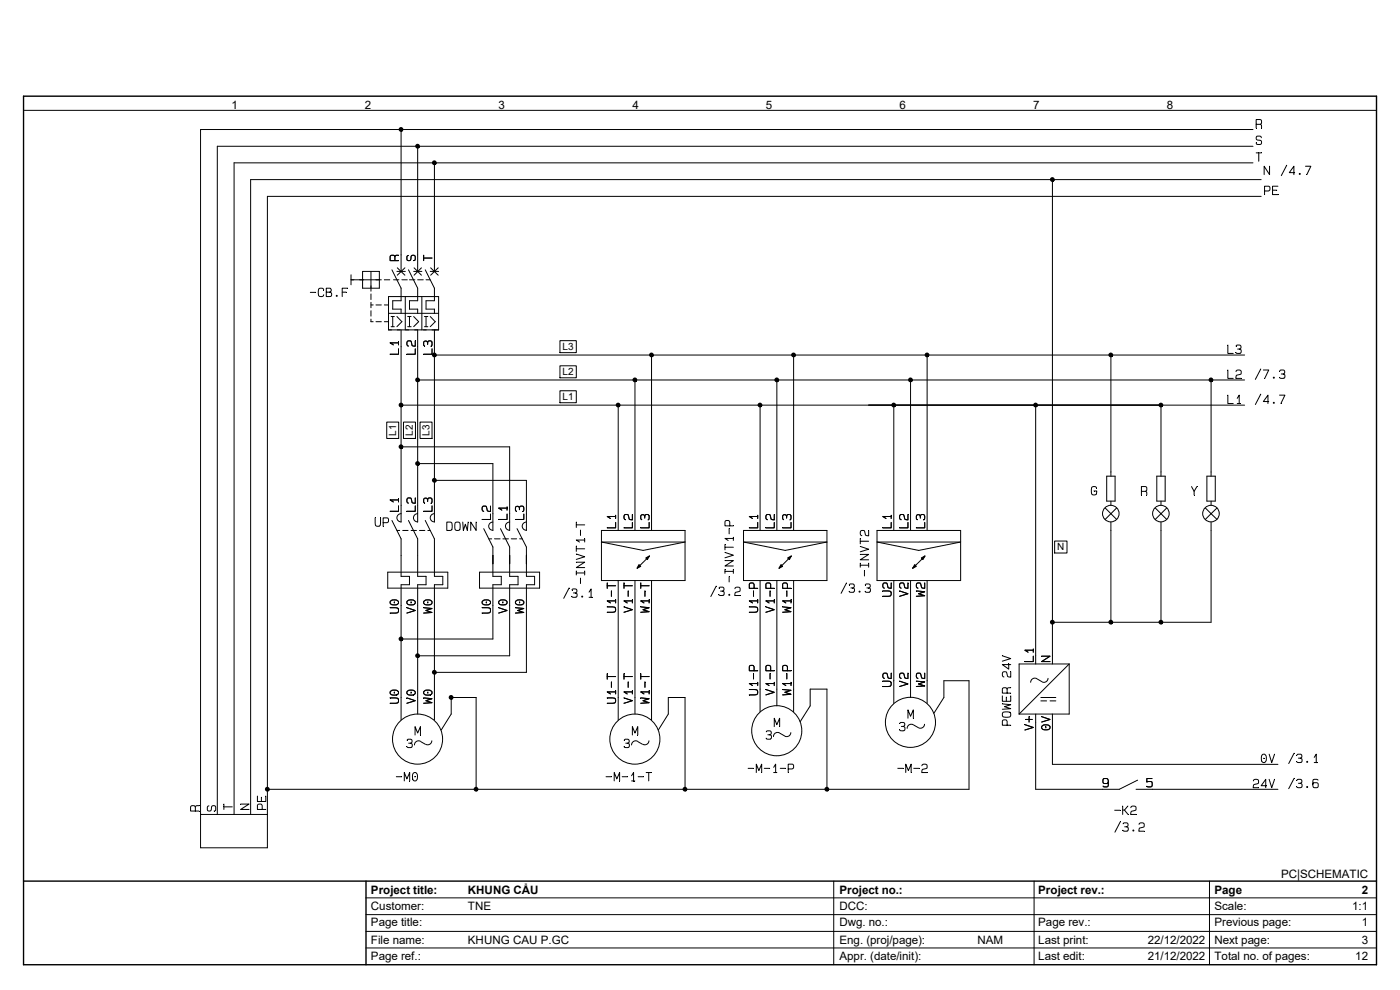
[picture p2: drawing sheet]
<svg xmlns="http://www.w3.org/2000/svg" width="297mm" height="210mm" viewBox="0 0 297 210" stroke-linecap="round" stroke-linejoin="round" font-family="sans-serif">
<path d="M5 20.4h287v184.2h-287zM5 186.9h287M77.6 186.9v17.7" fill="none" stroke="#000" stroke-width=".3"/>
<g fill="none" stroke="#000" stroke-width=".21">
<path d="M5.2 23.4h286.8M85.1 27.5v30.1M88.6 31v26.6M92.2 34.5v23.1M223.3 38.1v102.7M265.8 31h-219.7v141.8M265.8 34.5h-216.1v138.3M265.8 27.5h-223.3v152.3h14.2v-138.1h210.8M266.5 26.4h.8l.3-.2v-.7l-.3-.1h-.8v1.7M266.5 32.4h1.1M267 32.4v1.8M267.3 26.4l.3 .1v.6"/>
<path d="M267.5 38.1h-214.3v134.7M267.6 29.2l-.2-.3h-.6l-.3 .1v.4l.3 .3 .7 .1 .1 .3a.4 .4 0 0 1-.3 .5h-.7l-.1-.3M269.3 35.3v1.7l-1.1-1.7v1.7M271.1 39.5h-1.1v1.8h1.1M273 35.1l-1.2 2.2M274.7 36.6h-1.2l1-1.3v1.7M276.9 35.3h1.2l-.9 1.7M74.5 59.4h6.4M74.5 58.3v2.1M76.9 59.4h.1M76.9 57.6h3.6v3.5h-3.6zM78.7 57.6v4.2"/>
<path d="M81.5 59.4h1.2M83.1 57.2l2 3.9v2.7h-1.8v1.8h1.8v.9M83.5 59.4h1.1M83.8 55.3v-.9l-.2-.2h-.7l-.1 .2v.9h1.7M84.2 57.6h1.8M84.3 56.8l1.6 1.6M84.5 54.1l-.6 .1-.1 .2M85.3 59.4h1.1M85.9 56.8l-1.6 1.6M86.7 54.2l-.3 .2-.1 .6 .2 .2 .3 .1 .4-.3v-.7l.3-.2a.4 .4 0 0 1 .6 .4v.7l-.3 .1M86.7 57.2l1.9 3.9v2.7h-1.7v1.8h1.7v.9M86.9 59.4h1.1"/>
<path d="M87.8 57.6h1.7M87.8 56.8l1.6 1.6M88.6 59.4h1.2M89.4 56.8l-1.6 1.6M89.9 54.1v1.2M89.9 54.7h1.8M90.2 57.2l2 3.9v2.7h-1.8v1.8h1.8v.9M90.4 59.4h.9M91.3 57.6h1.7M91.4 56.8l1.6 1.6M93 56.8l-1.6 1.6M268.3 40.5h.8l.3-.2v-.6l-.3-.2h-.8v1.8"/>
<path d="M270 40.3h.8M65.8 62h1.2M68.7 61.5a.59 .59 0 0 0-.7-.4 .59 .59 0 0 0-.5 .7v.4a.59 .59 0 0 0 .5 .7 .59 .59 0 0 0 .7-.4M69.2 62l.9-.1 .2-.3-.2-.4-.9-.1v1.8h.7a.47 .47 0 0 0 .5-.5 .47 .47 0 0 0-.5-.4M72.6 62h.8M73.7 61.1h-1.1v1.8M78.7 62.4v1.1M78.7 64.1v1.2M78.7 65.9v1.2M78.7 67.7v.5h.5M78.7 64.7h.5M79.8 68.2h1.1"/>
<path d="M79.8 64.7h1.1M81.5 68.2h.9M81.5 64.7h.9M82.4 62.9h10.6v7.1h-10.6zM82.4 66.5h10.6M83 69.3h.7M83 67.1h.7M83.3 67.1v2.2M84.2 67.1l1.1 1.1-1.1 1.1M84.5 74v1.1h-1.7M84.5 72.7h-1.7l.6 .5M84.5 72.5v.7"/>
<path d="M85.1 70v40.7M86 62.9v7.1M86.5 69.3h.7M86.5 67.1h.7M86.9 67.1v2.2M87.8 67.1l1 1.1-1 1.1M88.1 74v1.1h-1.8M88.1 72.3v1.1l-.7-.1-.2-1a.61 .61 0 0 0-.9 .2 .61 .61 0 0 0 .2 .9h.2M88.6 70v40.7M89.5 62.9v7.1M90 69.3h.8M90 67.1h.8"/>
<path d="M90.4 67.1v2.2M90.7 73.1l-.1-.7h-.6l-.1 .8 .2 .2M90.7 72.7l.2-.4h.6l.2 .8-.3 .3M91.3 67.1l1 1.1-1 1.1M91.7 74v1.1h-1.8M92.2 70v40.7M92.2 75.3h171.8M118.8 72.3h3.5v2.5h-3.5zM118.8 77.6h3.5v2.5h-3.5zM138.2 75.3v37.2M168.4 75.3v37.2M196.7 75.3v37.2"/>
<path d="M235.7 75.3v25.7M260.5 73.2v1.8h1.1M260.5 78.5v1.8h1.1M262.2 73.4l.3-.2 .7 .2v.5l-.6 .1M262.2 78.8a.56 .56 0 0 1 .9-.3 .56 .56 0 0 1 0 .9l-.8 .2-.1 .7h1.1M262.9 74l.4 .2v.6l-.7 .2-.4-.2M267.5 78.3l-1.2 2.2M268 78.5h1.2l-.9 1.8M271.5 78.7l.2-.2 .8 .2v.5l-.7 .1M272.2 79.3l.3 .2v.6l-.7 .2-.4-.2M82 89.5h2.6v3.5h-2.6zM85.1 85.9h178.9"/>
<path d="M85.1 94.8h23v17.7M85.6 89.5h2.5v3.5h-2.5zM88.6 80.6h175.4M88.6 98.3h16v14.2M89.1 89.5h2.6v3.5h-2.6zM118.8 82.9h3.5v2.5h-3.5zM131.1 85.9v26.6M134.7 80.6v31.9M161.2 85.9v26.6M164.8 80.6v31.9M189.6 85.9v26.6M193.2 80.6v31.9"/>
<path d="M219.7 85.9v54.9M246.3 85.9v15.1M256.9 80.6v20.4M260.5 83.8v1.8h1.1M262.5 84.5l.4-.7v1.8M262.5 85.6h.6M267.5 83.6l-1.2 2.2M269.2 85.2h-1.2l1-1.4v1.8M271.4 83.8h1.2l-.9 1.8M79.6 109.9v1.4l.4 .3 .6-.1 .1-1.6M81.3 110.9h.8l.3-.2v-.7l-.3-.1h-.8v1.7M83.1 110.4l2 3.9v8h1.8v1.7h-1.8v28.7"/>
<path d="M84.2 112.5h.6M84.5 107.3v1.2h-1.7M84.5 106h-1.7l.6 .5M84.5 105.8v.7M85.1 109a.87 .87 0 0 0-.9 .8 .87 .87 0 0 0 .9 .9M85.4 112.5h1.2M86.7 110.4l1.9 3.9v8h1.8v1.7h-1.8v27.5M87.2 112.5h1.1M88.1 107.3v1.2h-1.8M88.1 105.6v1.2l-.7-.2-.2-.9a.61 .61 0 0 0-.9 .2 .61 .61 0 0 0 .2 .8h.2M88.6 109a.87 .87 0 0 0-.9 .8 .87 .87 0 0 0 .9 .9M89 112.5h1.1"/>
<path d="M90.2 110.4l2 3.9v8h1.7v1.7h-1.7v28.7M90.7 106.4l-.1-.7h-.6l-.1 .8 .2 .2M90.7 106l.2-.3h.6l.2 .7-.3 .4M90.8 112.5h.5M91.7 107.3v1.2h-1.8M92.2 109a.87 .87 0 0 0-.9 .8 .87 .87 0 0 0 .9 .9M92.2 101.9h19.5v10.6M94.8 110.7h.7l.3 .2 .1 .9-.1 .6-.1 .1h-.9zM96.6 110.9l.3-.2 .6 .2 .1 .9-.1 .6-.1 .1h-.5l-.3-.1zM98.2 110.7l.1 1.8 .4-1.3 .4 1.3 .2-1.8M101 110.7v1.8l-1.1-1.8v1.8M102.6 112.1l2 3.9v6.3h1.7v1.7h-1.7v11.6h-19.5"/>
<path d="M103.7 114.3h.6M104.1 109.1v1.1h-1.8M104.1 107.4v1.1l-.7-.2-.3-.9a.61 .61 0 0 0-.8 .2 .61 .61 0 0 0 .1 .8l.2 .1M104.6 110.7a.87 .87 0 0 0-.9 .9 .87 .87 0 0 0 .9 .9M104.9 114.3h1.2M106.2 112.1l1.9 3.9v6.3h1.8v1.7h-1.8v15.1h-19.5M106.7 114.3h1.2M107.6 109.1v1.1h-1.8M107.6 107.8h-1.8l.7 .4M107.6 107.5v.7M108.1 110.7a.87 .87 0 0 0-.9 .9 .87 .87 0 0 0 .9 .9M108.5 114.3h1.1"/>
<path d="M109.7 112.1l2 3.9v6.3h1.7v1.7h-1.7v18.6h-19.5M110.2 108.1l-.2-.7h-.5l-.2 .8 .3 .3M110.2 107.7l.2-.3h.6l.1 .7-.2 .4M110.2 114.3h.6M111.1 109.1v1.1h-1.8M111.7 110.7a.87 .87 0 0 0-.9 .9 .87 .87 0 0 0 .9 .9M122.3 119.3h1.7l-1.7 1.1h1.7M122.3 117.5l1.7 .6-1.7 .6M122.3 110.7v1.2M122.3 115.8v1.2M122.3 116.4h1.7M122.3 111.3h1.7"/>
<path d="M123.1 112.4v1.2M124 114.6h-1.7l.6 .4M124 114.3v.7M127.6 112.5h17.7v10.6h-17.7zM127.6 115h17.7l-8.9 1.8zM130.6 110.8v1.2h-1.8M130.6 109.6h-1.8l.7 .4M130.6 109.3v.7M134.2 110.8v1.2h-1.8M134.2 109.1v1.2l-.7-.2-.3-.9a.61 .61 0 0 0-.8 .2 .61 .61 0 0 0 .1 .8h.2M136.8 109.9l-.2-.7h-.5l-.2 .8 .2 .2M136.8 109.5l.1-.3h.6l.2 .7-.2 .4"/>
<path d="M137.7 110.8v1.2h-1.8M137.7 118l-2.5 2.5M153.8 118.9h1.8l-1.8 1.2h1.8M153.8 117.2l1.8 .6-1.8 .5M153.8 115.5v1.1M153.8 116.1h1.8M154.7 112.1v1.1M154.8 111.5v-.8l-.2-.3h-.6l-.2 .3v.8h1.8M155.6 114.2h-1.8l.7 .4M155.6 114v.6M157.7 112.5h17.7v10.6h-17.7zM157.7 115h17.7l-8.8 1.8z"/>
<path d="M160.7 110.8v1.2h-1.7M160.7 109.6h-1.7l.6 .4M160.7 109.3v.7M164.3 110.8v1.2h-1.8M164.3 109.1v1.2l-.7-.2-.3-.9a.61 .61 0 0 0-.8 .2 .61 .61 0 0 0 .1 .8h.2M166.9 109.9l-.2-.7h-.5l-.2 .8 .2 .2M166.9 109.5l.1-.3h.6l.2 .7-.2 .4M167.8 110.8v1.2h-1.8M167.8 118l-2.4 2.5M182.5 117.6h1.8l-1.8 1.1h1.8M182.5 115.9l1.8 .6-1.8 .6M182.5 114.2v1.2"/>
<path d="M182.5 119.5v.8M182.5 119.9h1.8M182.5 114.8h1.8M184.3 112.5v1.2l-.7-.2-.3-.9a.61 .61 0 0 0-.8 .2 .61 .61 0 0 0 .2 .8h.1M184.3 119.5v.8M186.1 112.5h17.7v10.6h-17.7zM186.1 115h17.7l-8.9 1.8zM189.1 110.8v1.2h-1.8M189.1 109.6h-1.8l.7 .4M189.1 109.3v.7M192.6 110.8v1.2h-1.8M192.6 109.1v1.2l-.7-.2-.2-.9a.61 .61 0 0 0-.8 .2 .61 .61 0 0 0 .1 .8h.2"/>
<path d="M195.2 109.9l-.1-.7h-.5l-.2 .8 .2 .2M195.2 109.5l.2-.3h.6l.2 .7-.2 .4M196.2 110.8v1.2h-1.8M196.2 118l-2.5 2.5M223.7 114.8h2.7v2.5h-2.7zM232.6 103.5l-.4-.3-.6 .2v1.4a.64 .64 0 0 0 .8 .1 .64 .64 0 0 0 .3-.8h-.6M234.4 107.7l2.5 2.5M234.8 101h1.8v5.3h-1.8zM235.7 106.3v.9M235.7 110.7v21.3M236.9 107.7l-2.5 2.5M242.1 104.2h.9l.2-.1v-.7l-.2-.2h-.9v1.8"/>
<path d="M243 104.2l.2 .2 .1 .6M245.1 107.7l2.4 2.5M245.4 101h1.8v5.3h-1.8zM246.3 106.3v.9M246.3 110.7v21.3M247.5 107.7l-2.4 2.5M252.8 103.2l.5 1v.8M253.9 103.2l-.6 1M255.7 107.7l1.2 1.3M256 101h1.8v5.3h-1.8zM256.9 106.3v.9M256.9 110.7v21.3h-33.6"/>
<path d="M256.9 109l-1.2 1.2M256.9 109l1.3 1.2M258.2 107.7l-1.3 1.3M82.3 121.4h12.7v3.4h-12.7zM82.8 128.9h1.4l.3 .4-.1 .7h-1.6M82.8 127.6a1.18 1.18 0 0 1 1.7 .1v.2a1.11 1.11 0 0 1-1.7 0zM83.7 127.7v.2M86.3 128.9l1.8 .6-1.8 .5M86.4 127.6a1.18 1.18 0 0 1 1.7 .1v.2a1.11 1.11 0 0 1-1.8 0zM87.2 127.7v.2M89.9 128.9l1.8 .2-1.4 .4 1.4 .4-1.8 .1M89.9 127.6a1.18 1.18 0 0 1 1.8 .1v.2a1.11 1.11 0 0 1-1.8 0z"/>
<path d="M90.8 127.7v.2M101.7 121.4h12.8v3.4h-12.8zM102.3 128.9h1.4l.4 .4-.2 .7h-1.6M102.3 127.6a1.18 1.18 0 0 1 1.8 .1v.2a1.11 1.11 0 0 1-1.8 0zM103.2 127.7v.2M105.8 128.9l1.8 .6-1.8 .5M105.8 127.6a1.18 1.18 0 0 1 1.8 .1v.2a1.11 1.11 0 0 1-1.8 0zM106.7 127.7v.2M109.3 128.9l1.8 .2-1.3 .4 1.3 .4-1.8 .1M109.4 127.6a1.18 1.18 0 0 1 1.7 .1v.2a1.11 1.11 0 0 1-1.8 0zM110.2 127.7v.2M120.7 124.7l-1.1 2.2"/>
<path d="M121.3 125.1l.3-.2 .7 .2v.5l-.6 .2M122 125.8l.4 .1v.6l-.7 .2-.4-.2M122.3 121.1v.9M122.3 121.5h1.7M123.1 122.6v1.2M124 121.1v.9M125 125.6l.4-.7v1.8M125 126.7h.6M128.8 128.7l1.5 .1 .3 .4-.2 .6-1.6 .1M128.8 123.7v1.1M128.8 124.2h1.8M129.7 125.3v1.2"/>
<path d="M130.6 127.5h-1.8l.7 .4M130.6 127.2v.7M131.1 123.1v29.6M132.4 128.7l1.8 .6-1.8 .6M132.4 123.7v1.1M132.4 124.2h1.8M133.3 125.3v1.2M134.2 127.5h-1.8l.7 .4M134.2 127.2v.7M134.7 123.1v28.4M135.9 128.7l1.8 .2-1.3 .4 1.3 .5-1.8 .1M135.9 123.7v1.1"/>
<path d="M135.9 124.2h1.8M136.8 125.3v1.2M137.7 127.5h-1.8l.7 .4M137.7 127.2v.7M138.2 123.1v29.6M151.9 124.3l-1.1 2.2M152.5 124.8l.3-.3 .7 .2v.5l-.6 .2M153.2 125.4l.4 .2v.6l-.7 .1-.4-.2M153.8 120.8v.8M153.8 121.2h1.8M154.7 122.3v1.1M155.6 120.8v.8"/>
<path d="M155.9 124.9a.56 .56 0 0 1 .9-.3 .56 .56 0 0 1 0 .9l-.8 .1-.1 .7h1.1M159 128.7l1.4 .1 .3 .4-.1 .6-1.6 .1M159.9 125.3v1.2M160 124.8v-.8l-.2-.3h-.7l-.1 .3v.8h1.7M160.7 127.5h-1.7l.6 .4M160.7 127.2v.7M161.2 123.1v27.9M162.5 128.7l1.8 .6-1.8 .6M163.4 125.3v1.2M163.5 124.8v-.8l-.2-.3h-.7l-.1 .3v.8h1.8M164.3 127.5h-1.8l.7 .4M164.3 127.2v.7"/>
<path d="M164.8 123.1v26.6M166 128.7l1.8 .2-1.3 .4 1.3 .5-1.8 .1M166.9 125.3v1.2M167 124.8v-.8l-.1-.3h-.7l-.2 .3v.8h1.8M167.8 127.5h-1.8l.7 .4M167.8 127.2v.7M168.4 123.1v27.9M179.6 123.7l-1.2 2.2M180.2 124.1l.2-.2 .8 .1v.5l-.7 .2M180.9 124.7l.3 .2v.6l-.7 .1-.4-.2M183.4 121v1.2M183.6 124.1l.2-.2 .8 .1v.5l-.7 .2"/>
<path d="M184.3 124.7l.3 .2v.6l-.7 .1-.4-.2M187.3 125.3l1.4 .1 .4 .4-.2 .6-1.6 .1M189.1 123.7v1.1l-.7-.2-.3-.9a.61 .61 0 0 0-.8 .2 .61 .61 0 0 0 .2 .8l.1 .1M189.6 123.1v26.1M190.8 125.3l1.8 .6-1.8 .6M192.6 123.7v1.1l-.7-.2-.2-.9a.61 .61 0 0 0-.8 .2 .61 .61 0 0 0 .1 .8l.2 .1M193.2 123.1v24.9M194.4 125.3l1.8 .2-1.3 .4 1.3 .5-1.8 .1M196.2 123.7v1.1l-.7-.2-.3-.9a.61 .61 0 0 0-.8 .2 .61 .61 0 0 0 .2 .8l.1 .1M196.7 123.1v26.1M212.6 139.1l1.8 .6-1.8 .6M219.2 139.2v1.1h-1.8"/>
<path d="M219.2 137.9h-1.8l.7 .4M219.2 137.7v.6M221 139.2h1.8l-1.8 1.1h1.8M82.8 148l1.4 .1 .3 .4-.1 .6-1.6 .1M82.8 146.7a1.18 1.18 0 0 1 1.7 .1v.2a1.11 1.11 0 0 1-1.7 0zM83.7 146.8v.2M86.3 148l1.8 .6-1.8 .6M86.4 146.7a1.18 1.18 0 0 1 1.7 .1v.2a1.11 1.11 0 0 1-1.8 0zM86.4 157l.2-.2 .8 .2v.5l-.7 .1M87.1 157.6l.3 .2v.6l-.7 .2-.4-.2M87.2 146.8v.2M88.1 155.9v-1.8l.5 1.4 .6-1.4v1.8"/>
<path d="M89.2 157.3a.87 .87 0 0 0-1.3 .7M89.3 157.4l.9 .5M89.9 148l1.8 .2-1.4 .4 1.4 .5-1.8 .1M89.9 146.7a1.18 1.18 0 0 1 1.8 .1v.2a1.11 1.11 0 0 1-1.8 0zM90.8 146.8v.2M91.6 157.1a.87 .87 0 0 1-1.3 .8M93.6 154.9l2.1-3.4v-3.5h5.3v19.4M128.8 148l1.5 .1 .3 .4-.2 .6-1.6 .1M128.8 142.9v1.2M128.8 143.5h1.8M129.7 144.7v1.1M130.6 146.8h-1.8l.7 .4"/>
<path d="M130.6 146.5v.7M132.4 148l1.8 .6-1.8 .6M132.4 143.5h1.8M132.4 142.9v1.2M132.4 157l.3-.2 .7 .2v.5l-.6 .1M133.1 157.6l.4 .2v.6l-.7 .2-.4-.2M133.3 144.7v1.1M134.2 146.8h-1.8l.7 .4M134.2 155.9v-1.8l.5 1.4 .6-1.4v1.8M134.2 146.5v.7M135.3 157.3a.87 .87 0 0 0-1.3 .7M135.4 157.4l.9 .5"/>
<path d="M135.9 148l1.8 .2-1.3 .4 1.3 .5-1.8 .1M135.9 143.5h1.8M135.9 142.9v1.2M136.8 144.7v1.1M137.7 157.1a.87 .87 0 0 1-1.3 .8M137.7 146.8h-1.8l.7 .4M137.7 146.5v.7M139.7 154.9l2.1-3.4v-3.5h3.5v19.4M159 146.3h1.4l.3 .4-.1 .6-1.6 .1M159.9 142.9v1.1M160 142.3v-.9l-.2-.2h-.7l-.1 .2v.9h1.7M160.7 145h-1.7l.6 .4"/>
<path d="M160.7 144.7v.7M162.5 146.3l1.8 .6-1.8 .5M162.6 155.2l.2-.2 .8 .2v.5l-.7 .2M163.3 155.9l.3 .1v.6l-.7 .2-.4-.2M163.4 142.9v1.1M163.5 142.3v-.9l-.2-.2h-.7l-.1 .2v.9h1.8M164.3 145h-1.8l.7 .4M164.3 154.1v-1.7l.5 1.3 .6-1.3v1.7M164.3 144.7v.7M165.4 155.5a.87 .87 0 0 0-1.3 .8M165.5 155.6l.9 .5M166 146.3l1.8 .1-1.3 .5 1.3 .4-1.8 .1"/>
<path d="M166.9 142.9v1.1M167 142.3v-.9l-.1-.2h-.7l-.2 .2v.9h1.8M167.8 155.4a.87 .87 0 0 1-1.3 .8M167.8 145h-1.8l.7 .4M167.8 144.7v.7M169.8 153.1l2.1-3.4v-3.5h3.5v21.2M187.3 144.5h1.4l.4 .4-.2 .6-1.6 .1M189.1 142.8v1.1l-.7-.1-.3-1a.61 .61 0 0 0-.8 .2 .61 .61 0 0 0 .2 .8l.1 .1M190.8 144.5l1.8 .6-1.8 .5M190.9 153.5l.2-.3 .8 .2v.5l-.7 .2M191.6 154.1l.3 .2v.6l-.7 .1-.4-.2M192.6 142.8v1.1l-.7-.1-.2-1a.61 .61 0 0 0-.8 .2 .61 .61 0 0 0 .1 .8l.2 .1"/>
<path d="M192.6 152.4v-1.8l.6 1.3 .6-1.3v1.8M193.7 153.7a.87 .87 0 0 0-1.3 .8M193.8 153.8l.9 .5M194.4 144.5l1.8 .2-1.3 .4 1.3 .4-1.8 .1M196.1 153.6a.87 .87 0 0 1-1.3 .8M196.2 142.8v1.1l-.7-.1-.3-1a.61 .61 0 0 0-.8 .2 .61 .61 0 0 0 .2 .8l.1 .1M198.1 151.3l2.1-3.3v-3.6h5.4v23h-148.9M212.6 149.3l1.8 .2-1.3 .4 1.3 .4-1.8 .2M212.6 147.6v1.2h1.8v-1.2M212.8 151.1h1.4l.2 .3v.5l-.2 .2h-.5h-.9l-.2-.4zM213.5 147.9v.9M213.7 153.8v-.8l-.2-.3h-.7l-.2 .3v.8h1.8"/>
<path d="M213.7 147v-.8l-.2-.3h-.7l-.2 .3v.8h1.8M214 140.8v1.1l-1.4-.9h1.8M214.4 145.9h-.6l-.1 .3M214.4 142.5v1.1l-.7-.1-.2-1a.61 .61 0 0 0-.8 .2 .61 .61 0 0 0 .1 .9h.2M217.4 153.7l1.8 .6-1.8 .6M217.6 152.6h1.4M218.3 152v1.2M219.7 151.5v15.9h17.7l3.9-1.9M220 144a.87 .87 0 0 0-1.3 .7M220.1 144.1l.9 .5M220.8 148h3.2M220.8 148.7h1.2"/>
<path d="M221 152l1.8 .6-1.8 .6M221 154.1a1.18 1.18 0 0 1 1.8 .1v.2a1.11 1.11 0 0 1-1.8 0zM221.9 154.2v.2M222.3 143.9a.87 .87 0 0 1-1.2 .7M222.8 148.7h1.2M223.3 151.5v10.6h47.8M226.8 140.8h-10.6v10.7M226.8 140.8v10.7h-10.6M226.8 140.8l-10.6 10.7M269.2 160l.6 1.8 .6-1.8M274.5 159.8l-1.1 2.2M41.4 172v-.8l-.1-.3h-.7l-.2 .3v.8h1.8"/>
<path d="M42.2 170.9h-.6l-.2 .3M42.5 172.8h14.2M44.3 170.9l-.3 .2v.6l.2 .3h.3l.3-.3 .1-.6 .3-.2a.4 .4 0 0 1 .6 .3l-.1 .7-.3 .1M47.5 170.6v1.1M47.5 171.2h1.8M51.1 170.6h1.7l-1.7 1.1h1.7M54.6 168.9v1.1h1.8v-1.1M55.5 169.1v.9M55.6 171.7v-.8l-.1-.3h-.7l-.2 .3v.8h1.8M84.1 164.8h1.1M85.8 165.7v-1.8l.5 1.3 .6-1.3v1.8M87.6 164.1l.3-.2a.91 .91 0 0 1 .7 .6 .91 .91 0 0 1-.2 .9l-.3 .3-.3-.1a1.4 1.4 0 0 1-.2-1.5z"/>
<path d="M87.9 164.8h.2M128.6 164.8h1.1M130.3 165.7v-1.8l.6 1.3 .5-1.3v1.8M132 164.8h1.1M134 164.5l.4-.6v1.8M134 165.7h.7M135.4 164.8h1.1M137.1 163.9h1.1M137.6 163.9v1.8M158.7 163h1.2M160.4 163.9v-1.8l.6 1.3 .6-1.3v1.8M162.1 163h1.2"/>
<path d="M164.1 162.8l.4-.7v1.8M164.1 163.9h.7M165.5 163h1.2M167.2 163.1h.9l.2-.2v-.6l-.2-.2h-.9v1.8M190.5 163h1.1M192.2 163.9v-1.8l.5 1.3 .6-1.3v1.8M193.8 163h1.2M195.6 162.4a.56 .56 0 0 1 .8-.3 .56 .56 0 0 1 .1 .9l-.8 .2-.2 .7h1.2M235.1 165.9l-.3 .3-.8-.2 .1-.8h.8a1.64 1.64 0 0 1 .2 1.6l-.3 .1-.8-.1M236.5 171.9h1.1M237.7 174.3l-1.2 2.2M238.2 171.8h.3l.8 1"/>
<path d="M238.2 171v1.8M238.3 174.8l.2-.3 .8 .2v.5l-.7 .2M239 175.4l.3 .2v.5l-.7 .2-.4-.2M239.3 171l-.8 .8M239.9 171.3a.56 .56 0 0 1 .9-.3 .56 .56 0 0 1 0 .9l-.8 .2-.1 .7h1.1M241 167.4h30.1M241.6 174.9a.56 .56 0 0 1 .9-.3 .56 .56 0 0 1 0 .9l-.7 .1-.2 .7h1.1M244.4 165.1h-1.1v.8l.8-.1 .3 .1v.3l-.1 .7-1-.1M265.9 165.7a.56 .56 0 0 1 .9-.4 .56 .56 0 0 1 0 .9l-.8 .2-.1 .7h1.1M267.7 160.2l.3-.2a.91 .91 0 0 1 .7 .6 .91 .91 0 0 1-.2 .9l-.3 .3-.3-.1a1.4 1.4 0 0 1-.2-1.5zM268 160.9h.2M268.7 166.7h-1.2l1-1.4v1.8"/>
<path d="M269.2 165.3l.6 1.8 .6-1.8M274.5 165.1l-1.1 2.2M275.1 165.5l.3-.2 .7 .2v.5l-.6 .2M275.1 160.2l.3-.2 .7 .1v.6l-.6 .1M275.8 166.2l.4 .1v.6l-.7 .2-.4-.2M275.8 160.8l.4 .2v.6l-.7 .2-.4-.3M278.8 160.7l.4-.7v1.8M278.8 161.8h.7M279.6 165.5l-.3-.2-.7 .2a1.79 1.79 0 0 0 .1 1.5h.8l.2-.6-.4-.4-.7 .1-.1 .3M77.6 194h214.2M77.6 197.6h214.2M77.6 190.5h214.4"/>
<path d="M176.9 186.9v17.7M219.4 186.9v17.7M256.6 186.9v17.7M77.6 201.1h214.2"/>
<circle cx="275.7" cy="36.9" r=".11"/>
<circle cx="71.4" cy="62.8" r=".11"/>
<circle cx="270.2" cy="85.5" r=".11"/>
<circle cx="270.2" cy="80.1" r=".11"/>
<circle cx="235.6" cy="108.9" r="1.76"/>
<circle cx="246.3" cy="108.9" r="1.76"/>
<circle cx="256.9" cy="108.9" r="1.76"/>
<circle cx="123.5" cy="126.6" r=".11"/>
<circle cx="154.7" cy="126.2" r=".11"/>
<circle cx="182.4" cy="125.5" r=".11"/>
<circle cx="88.6" cy="156.8" r="5.3"/>
<circle cx="134.7" cy="156.8" r="5.3"/>
<circle cx="164.8" cy="155" r="5.3"/>
<circle cx="193.1" cy="153.2" r="5.3"/>
<circle cx="240.4" cy="176.2" r=".11"/>
<circle cx="277.3" cy="166.9" r=".11"/>
<circle cx="277.3" cy="161.6" r=".11"/>
</g>
<g fill="none" stroke="#000" stroke-width=".55">
<circle cx="85.1" cy="27.5" r=".23"/>
<circle cx="88.6" cy="31" r=".23"/>
<circle cx="92.1" cy="34.5" r=".23"/>
<circle cx="223.2" cy="38.1" r=".23"/>
<circle cx="92.1" cy="75.3" r=".23"/>
<circle cx="138.2" cy="75.3" r=".23"/>
<circle cx="168.3" cy="75.3" r=".23"/>
<circle cx="196.7" cy="75.3" r=".23"/>
<circle cx="235.6" cy="75.3" r=".23"/>
<circle cx="85.1" cy="85.9" r=".23"/>
<circle cx="85.1" cy="94.8" r=".23"/>
<circle cx="88.6" cy="98.3" r=".23"/>
<circle cx="88.6" cy="80.6" r=".23"/>
<circle cx="131.1" cy="85.9" r=".23"/>
<circle cx="134.7" cy="80.6" r=".23"/>
<circle cx="161.2" cy="85.9" r=".23"/>
<circle cx="164.8" cy="80.6" r=".23"/>
<circle cx="189.6" cy="85.9" r=".23"/>
<circle cx="193.1" cy="80.6" r=".23"/>
<circle cx="219.7" cy="85.9" r=".23"/>
<circle cx="246.3" cy="85.9" r=".23"/>
<circle cx="256.9" cy="80.6" r=".23"/>
<circle cx="92.1" cy="101.9" r=".23"/>
<circle cx="85.1" cy="135.5" r=".23"/>
<circle cx="88.6" cy="139.1" r=".23"/>
<circle cx="223.2" cy="132" r=".23"/>
<circle cx="235.6" cy="132" r=".23"/>
<circle cx="246.3" cy="132" r=".23"/>
<circle cx="92.1" cy="142.6" r=".23"/>
<circle cx="95.7" cy="147.9" r=".23"/>
<circle cx="56.7" cy="167.4" r=".23"/>
<circle cx="101" cy="167.4" r=".23"/>
<circle cx="145.3" cy="167.4" r=".23"/>
<circle cx="175.4" cy="167.4" r=".23"/>
</g>
<path d="M137 118.4l.8-.5-.5 .8zM167.1 118.4l.8-.5-.4 .8zM195.5 118.4l.8-.5-.5 .8zM135.6 119.8l.3 .3-.8 .5zM165.7 119.8l.3 .3-.8 .5zM194.1 119.8l.3 .3-.8 .5z" fill="#000" stroke="#000" stroke-width=".21"/>
<g font-size="2.5">
<text x="49.1" y="23">1</text>
<text x="77.4" y="23">2</text>
<text x="105.8" y="23">3</text>
<text x="134.2" y="23">4</text>
<text x="162.5" y="23">5</text>
<text x="190.8" y="23">6</text>
<text x="219.2" y="23">7</text>
<text x="247.5" y="23">8</text>
<text x="78.7" y="189.6">Project title:</text>
<text x="99.3" y="189.6">KHUNG CẨU</text>
<text x="178.1" y="189.6">Project no.:</text>
<text x="220.3" y="189.6">Project rev.:</text>
<text x="257.6" y="189.6">Page</text>
<text x="271.8" y="186.2">PC|SCHEMATIC</text>
<text x="288.9" y="189.6">2</text>
<text x="78.7" y="193.1">Customer:</text>
<text x="78.7" y="196.5">Page title:</text>
<text x="99.3" y="193.1">TNE</text>
<text x="178.1" y="196.5">Dwg. no.:</text>
<text x="178.1" y="193.1">DCC:</text>
<text x="220.3" y="196.5">Page rev.:</text>
<text x="257.6" y="196.5">Previous page:</text>
<text x="257.6" y="193.1">Scale:</text>
<text x="286.8" y="193.1">1:1</text>
<text x="288.9" y="196.5">1</text>
<text x="78.7" y="200.2">File name:</text>
<text x="78.7" y="203.6">Page ref.:</text>
<text x="99.3" y="200.2">KHUNG CAU P.GC</text>
<text x="178.1" y="203.6">Appr. (date/init):</text>
<text x="178.1" y="200.2">Eng. (proj/page):</text>
<text x="207.4" y="200.2">NAM</text>
<text x="220.3" y="200.2">Last print:</text>
<text x="220.3" y="203.6">Last edit:</text>
<text x="243.5" y="203.6">21/12/2022</text>
<text x="243.5" y="200.2">22/12/2022</text>
<text x="257.6" y="200.2">Next page:</text>
<text x="257.6" y="203.6">Total no. of pages:</text>
<text x="287.5" y="203.6">12</text>
<text x="288.9" y="200.2">3</text>
</g>
<g font-size="2.1">
<text x="119.3" y="74.3">L3</text>
<text x="119.3" y="79.6">L2</text>
<text x="119.3" y="84.9">L1</text>
<text x="84" y="92.5" transform="rotate(-90 84 92.5)">L1</text>
<text x="87.6" y="92.5" transform="rotate(-90 87.6 92.5)">L2</text>
<text x="91.1" y="92.5" transform="rotate(-90 91.1 92.5)">L3</text>
<text x="224.3" y="116.8">N</text>
</g>
</svg>
